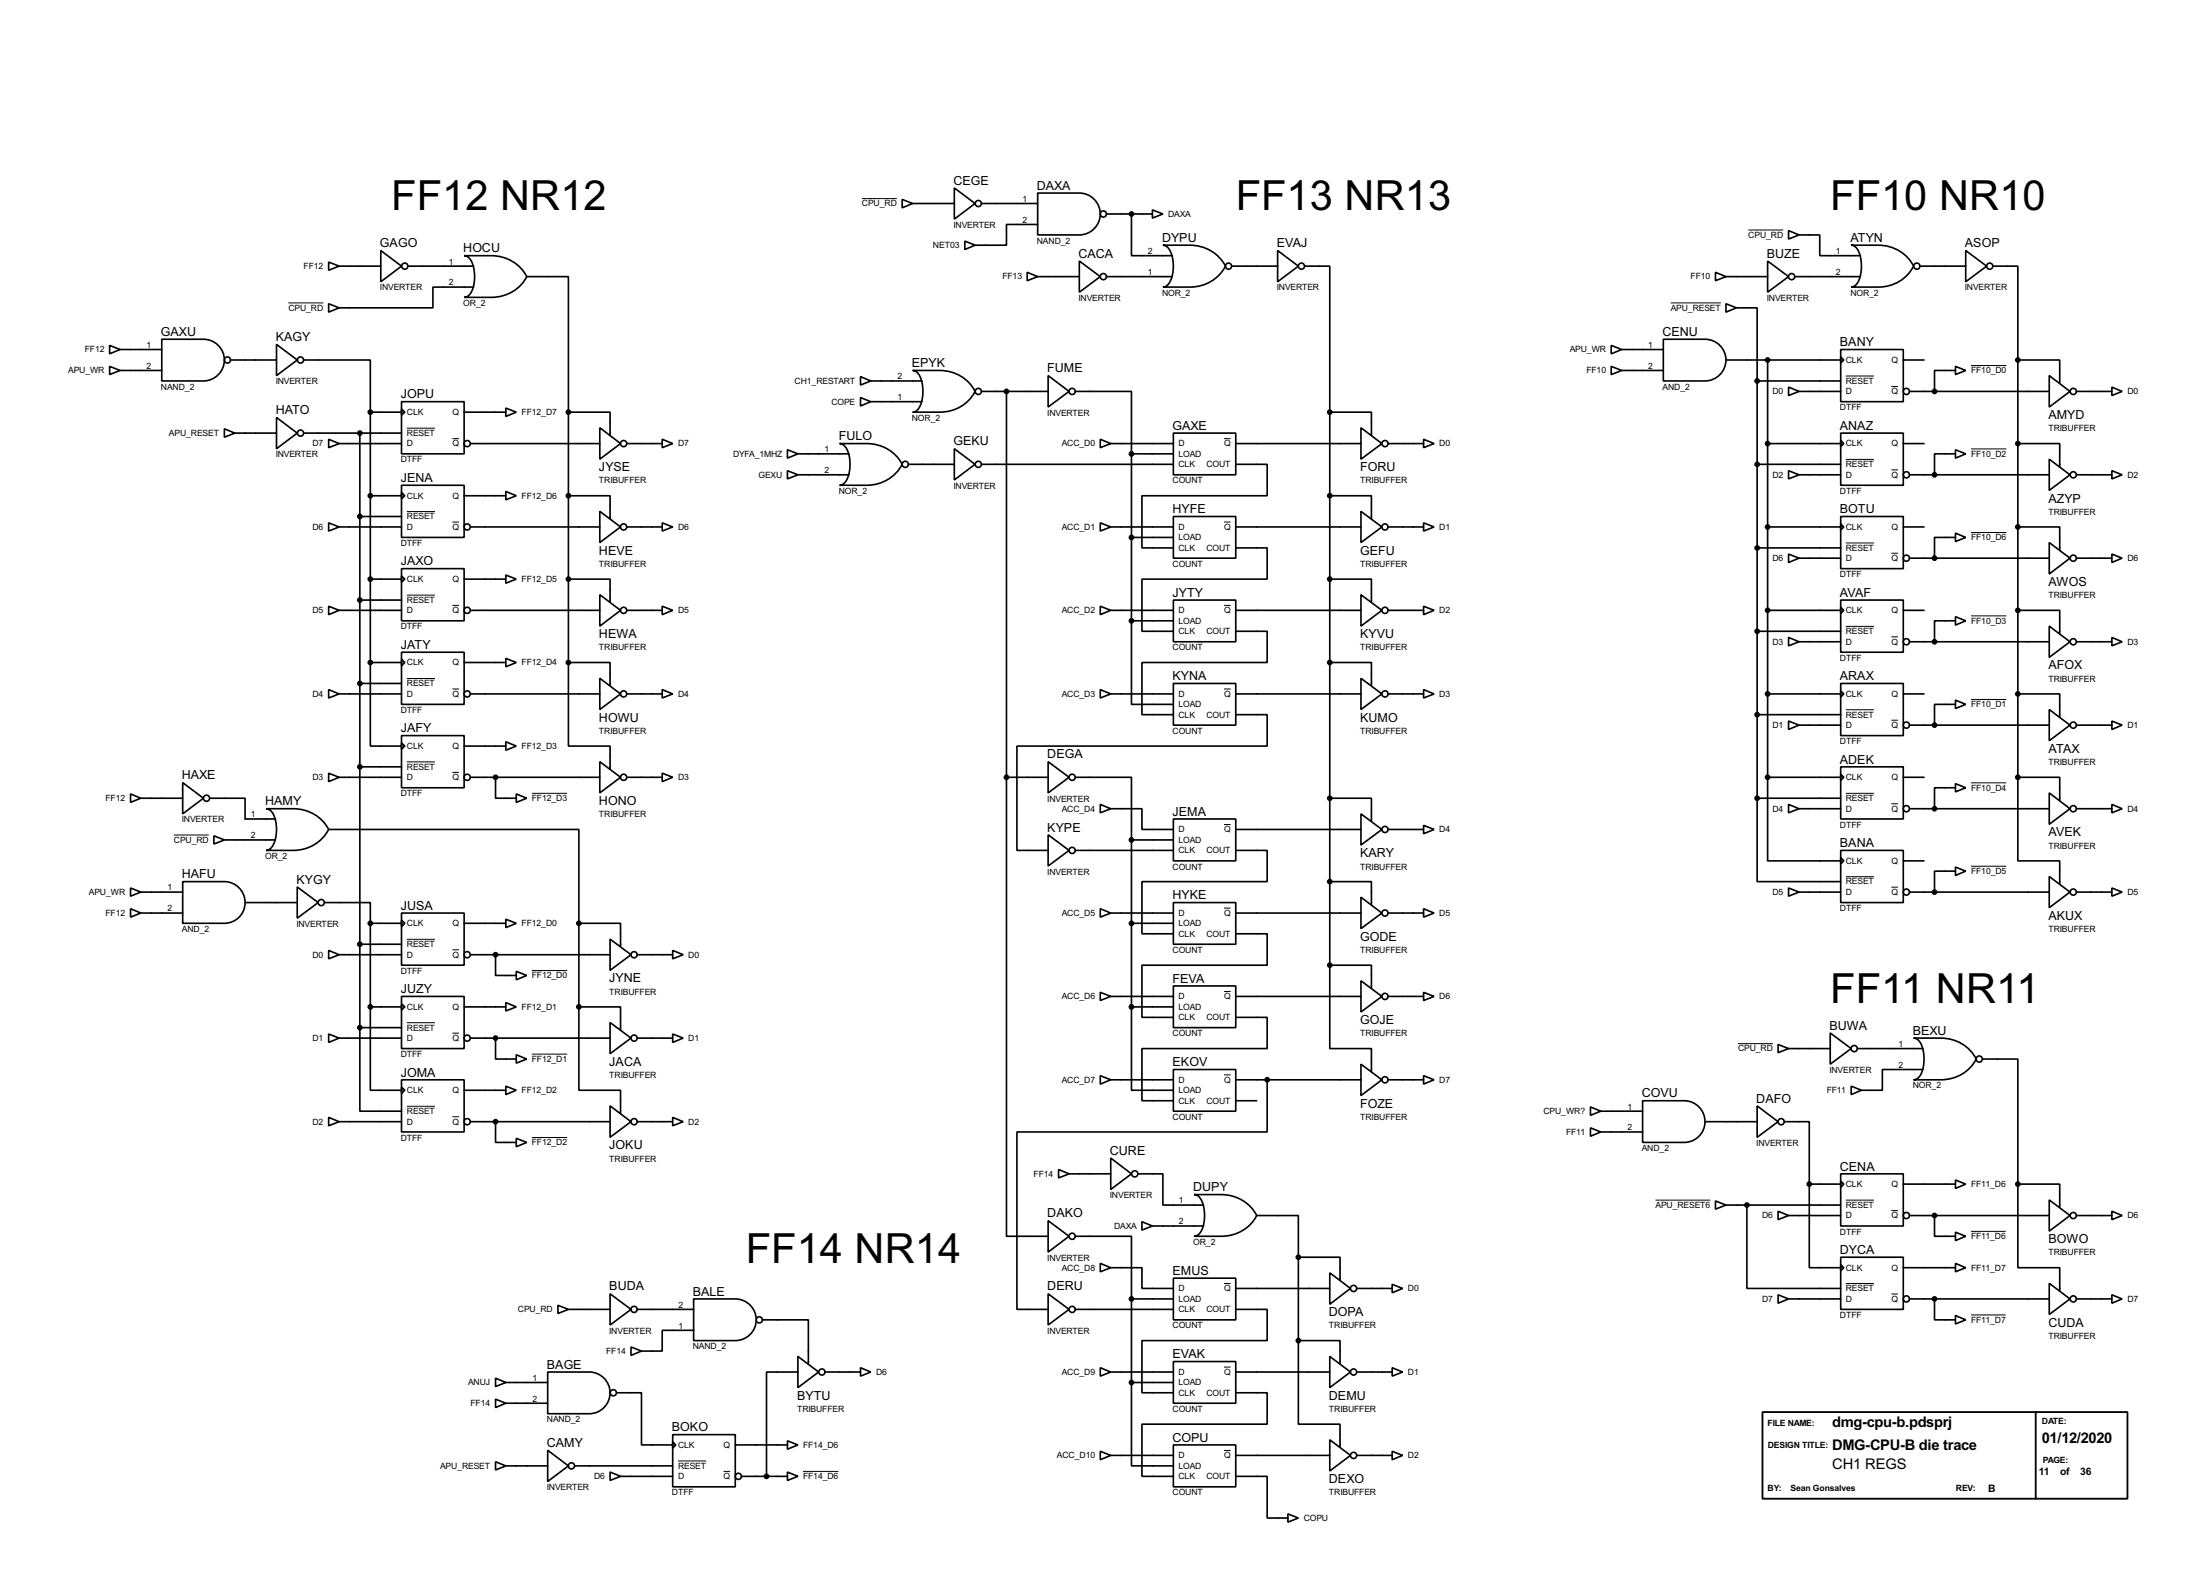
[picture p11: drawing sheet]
<svg xmlns="http://www.w3.org/2000/svg" width="536mm" height="383mm" viewBox="0 0 536 383" stroke-linecap="round" stroke-linejoin="round" font-family="sans-serif">
<g fill="none" stroke="#000" stroke-width=".4">
<path d="M219.8 48.6l2.5 1-2.5 1zM222.3 49.6h10.2M232.5 45.8l5 3.8-5 3.8zM235 58.7l2.5 1-2.5 1.1zM239.1 49.6h13.7M252.8 47h10.1a5.1 5.1 0 0 1 5.1 5.1 5.1 5.1 0 0 1-5.1 5.1h-10.1zM252.8 54.7h-7.6v5h-7.7M269.5 52.1h11.2M275.6 52.1v10.2h10M280.7 51.1l2.6 1-2.6 1zM283.3 59.7h6.6a9.6 9.6 0 0 1 8.6 5.1 9.6 9.6 0 0 1-8.6 5.1h-6.6a3.2 3.2 0 0 0 2.3-3.1 7.7 7.7 0 0 0-1.3-6.7zM435.7 56.2l2.5 1-2.5 1z"/>
<path d="M438.2 57.2h5.1v5.1h9.9M450.9 59.7h6.6a9.5 9.5 0 0 1 8.6 5.1 9.5 9.5 0 0 1-8.6 5.1h-6.6a3.2 3.2 0 0 0 2.3-3.1 7.9 7.9 0 0 0-1.3-6.7zM80.1 63.8l2.5 1-2.5 1zM80.1 74l2.5 1-2.5 1zM82.6 64.8h10.2M92.8 61l5 3.8-5 3.8zM99.4 64.8h16M113.1 62.3h6.6a9.6 9.6 0 0 1 8.6 5.1 9.5 9.5 0 0 1-8.6 5h-6.6a3.1 3.1 0 0 0 2.3-3.1 7.8 7.8 0 0 0-1.3-6.6zM115.4 69.9h-9.9v5.1h-22.9M128.3 67.4h10.2v33M250.2 66.3l2.6 1.1-2.6 1zM252.8 67.4h10.1"/>
<path d="M262.9 63.6l5.1 3.8-5.1 3.8zM269.5 67.4h16.1M300 64.8h11.2M311.2 61l5.1 3.8-5.1 3.8zM317.8 64.8h6.1v35.6M417.9 66.3l2.5 1.1-2.5 1zM420.4 74l2.6 1-2.6 1zM420.4 67.4h10.2M423 75h5v17.8M430.6 63.6l5.1 3.8-5.1 3.8zM437.2 67.4h16M467.7 64.8h11.1"/>
<path d="M478.8 61l5.1 3.8-5.1 3.8zM485.4 64.8h6.1v22.9M26.7 84.1l2.6 1-2.6 1.1zM26.7 89.2l2.6 1-2.6 1zM29.3 85.1h10.1M29.3 90.2h10.1M39.4 82.6h10.2a5.1 5.1 0 0 1 5.1 5.1 5.1 5.1 0 0 1-5.1 5.1h-10.2zM56.2 87.7h11.2M67.4 83.9l5 3.8-5 3.8zM74 87.7h16.2v12.7M97.8 97.8h15.3v12.7h-15.3zM97.8 99.6l.8 .8-.8 .7z"/>
<path d="M123.2 99.4l2.6 1-2.6 1zM209.6 91.7l2.5 1.1-2.5 1zM209.6 96.8l2.5 1-2.5 1.1zM212.1 92.8h12.5M212.1 97.8h12.5M222.3 90.2h6.6a9.5 9.5 0 0 1 8.6 5.1 9.4 9.4 0 0 1-8.6 5.1h-6.6a3.2 3.2 0 0 0 2.3-3.2 7.9 7.9 0 0 0-1.3-6.6zM239.1 95.3h16.2M245.2 95.3v94M255.3 91.5l5.1 3.8-5.1 3.8zM261.9 95.3h13.7v15.2M392.5 84.1l2.5 1-2.5 1.1zM392.5 89.2l2.5 1-2.5 1z"/>
<path d="M395 85.1h10.2M395 90.2h10.2M405.2 82.6h10.1a5.1 5.1 0 0 1 5.1 5.1 5.1 5.1 0 0 1-5.1 5.1h-10.1zM420.4 87.7h28M428 92.8v101.6M428 92.8h20.4M430.6 87.7v101.6M435.7 94.3l2.5 1-2.5 1zM438.2 95.3h10.2M448.4 85.1h15.2v12.7h-15.2zM448.4 86.9l.7 .8-.7 .7zM463.6 87.7h5.1"/>
<path d="M465.1 95.3h34.1M476.3 89.2l2.5 1-2.5 1zM476.3 90.2h-5.1v5.1M491.5 87.7h10.2v5.6M491.5 87.7v101.6M499.2 91.5l5 3.8-5 3.8zM505.8 95.3h8.6M514.4 94.3l2.5 1-2.5 1zM54.7 104.4l2.5 1.1-2.5 1zM57.2 105.5h10.2M67.4 101.7l5 3.8-5 3.8zM74 105.5h23.8"/>
<path d="M80.1 107l2.5 1-2.5 1zM82.6 108h15.2M87.7 105.5v144.7M90.2 100.4h7.6M90.2 100.4v60.9M97.8 118.2h15.3v12.7h-15.3zM97.8 119.9l.8 .8-.8 .8zM113.1 100.4h10.1M114.6 108h31.5M123.2 119.7l2.6 1-2.6 1zM138.5 100.4h10.1v5.6M138.5 100.4v60.9"/>
<path d="M146.1 104.2l5.1 3.8-5.1 3.8zM152.7 108h8.6M161.3 107l2.6 1-2.6 1zM191.8 109.5l2.6 1-2.6 1.1zM191.8 114.6l2.6 1-2.6 1zM194.4 115.6h12.4M194.4 110.5h12.4M204.5 108h6.6a9.6 9.6 0 0 1 8.7 5.1 9.6 9.6 0 0 1-8.7 5.1h-6.6a3.2 3.2 0 0 0 2.4-3.2 7.6 7.6 0 0 0-1.4-6.6zM221.3 113.1h11.2M232.5 109.3l5 3.8-5 3.8zM239.1 113.1h46.7M268 107l2.6 1-2.6 1z"/>
<path d="M270.6 108h15.2M275.6 110.5h10.2M275.6 110.5v40.7M285.8 105.5h15.2v10.1h-15.2zM301 113.1h7.7v7.6h-30.5v12.7h7.6M301 108h30.5M323.9 100.4h10.2v5.6M323.9 100.4v134.6M331.5 104.2l5.1 3.8-5.1 3.8zM338.1 108h8.7M346.8 107l2.5 1-2.5 1zM428 113.1h20.4"/>
<path d="M430.6 108h17.8M435.7 114.6l2.5 1-2.5 1zM438.2 115.6h10.2M448.4 105.5h15.2v12.7h-15.2zM448.4 107.2l.7 .8-.7 .8zM463.6 108h5.1M465.1 115.6h34.1M476.3 109.5l2.5 1-2.5 1.1zM476.3 110.5h-5.1v5.1M491.5 108h10.2v5.6M499.2 111.8l5 3.8-5 3.8zM505.8 115.6h8.6"/>
<path d="M514.4 114.6l2.5 1-2.5 1zM80.1 127.3l2.5 1-2.5 1zM82.6 128.3h15.2M87.7 125.8h10.1M90.2 120.7h7.6M97.8 138.5h15.3v12.7h-15.3zM113.1 120.7h10.1M114.6 128.3h31.5M138.5 120.7h10.1v5.6M146.1 124.5l5.1 3.8-5.1 3.8zM152.7 128.3h8.6M161.3 127.3l2.6 1-2.6 1z"/>
<path d="M268 127.3l2.6 1-2.6 1zM270.6 128.3h15.2M275.6 130.9h10.2M285.8 125.8h15.2v10.1h-15.2zM301 133.4h7.7v7.6h-30.5v12.7h7.6M301 128.3h30.5M323.9 120.7h10.2v5.6M331.5 124.5l5.1 3.8-5.1 3.8zM338.1 128.3h8.7M346.8 127.3l2.5 1-2.5 1zM428 133.4h20.4M430.6 128.3h17.8"/>
<path d="M435.7 134.9l2.5 1-2.5 1.1zM438.2 135.9h10.2M448.4 125.8h15.2v12.7h-15.2zM448.4 127.6l.7 .7-.7 .8zM463.6 128.3h5.1M465.1 135.9h34.1M476.3 129.8l2.5 1.1-2.5 1zM476.3 130.9h-5.1v5M491.5 128.3h10.2v5.6M499.2 132.1l5 3.8-5 3.9zM505.8 135.9h8.6M514.4 134.9l2.5 1-2.5 1.1z"/>
<path d="M80.1 147.6l2.5 1-2.5 1.1zM82.6 148.6h15.2M87.7 146.1h10.1M90.2 141h7.6M97.8 158.8h15.3v12.7h-15.3zM97.8 140.3l.8 .7-.8 .8zM113.1 141h10.1M114.6 148.6h31.5M123.2 140l2.6 1-2.6 1zM138.5 141h10.1v5.6M146.1 144.8l5.1 3.8-5.1 3.9zM152.7 148.6h8.6"/>
<path d="M161.3 147.6l2.6 1-2.6 1.1zM268 147.6l2.6 1-2.6 1.1zM270.6 148.6h15.2M275.6 151.2v20.3h10.2M275.6 151.2h10.2M285.8 146.1h15.2v10.2h-15.2zM301 153.7h7.7v7.6h-30.5v12.7h7.6M301 148.6h30.5M323.9 141h10.2v5.6M331.5 144.8l5.1 3.8-5.1 3.9zM338.1 148.6h8.7M346.8 147.6l2.5 1-2.5 1.1z"/>
<path d="M428 153.7h20.4M430.6 148.6h17.8M435.7 155.2l2.5 1.1-2.5 1zM438.2 156.3h10.2M448.4 146.1h15.2v12.7h-15.2zM448.4 147.9l.7 .7-.7 .8zM463.6 148.6h5.1M465.1 156.3h34.1M476.3 150.2l2.5 1-2.5 1zM476.3 151.2h-5.1v5.1M491.5 148.6h10.2v5.6M499.2 152.5l5 3.8-5 3.8z"/>
<path d="M505.8 156.3h8.6M514.4 155.2l2.5 1.1-2.5 1zM80.1 167.9l2.5 1.1-2.5 1zM82.6 169h15.2M87.7 166.4h10.1M90.2 161.3v20.4h7.6M90.2 161.3h7.6M97.8 179.1h15.3v12.7h-15.3zM97.8 160.6l.8 .7-.8 .8zM113.1 161.3h10.1M114.6 169h31.5M123.2 160.3l2.6 1-2.6 1.1z"/>
<path d="M138.5 161.3h10.1v5.6M138.5 161.3v20.4h10.1v5.6M146.1 165.2l5.1 3.8-5.1 3.8zM152.7 169h8.6M161.3 167.9l2.6 1.1-2.6 1zM268 167.9l2.6 1.1-2.6 1zM270.6 169h15.2M285.8 166.4h15.2v10.2h-15.2zM301 174h7.7v7.7h-61v25.4h7.6M301 169h30.5M323.9 161.3h10.2v5.6M331.5 165.2l5.1 3.8-5.1 3.8z"/>
<path d="M338.1 169h8.7M346.8 167.9l2.5 1.1-2.5 1zM428 174h20.4M430.6 169h17.8M435.7 175.6l2.5 1-2.5 1zM438.2 176.6h10.2M448.4 166.4h15.2v12.7h-15.2zM448.4 168.2l.7 .8-.7 .7zM463.6 169h5.1M465.1 176.6h34.1M476.3 170.5l2.5 1-2.5 1zM476.3 171.5h-5.1v5.1"/>
<path d="M491.5 169h10.2v5.6M499.2 172.8l5 3.8-5 3.8zM505.8 176.6h8.6M514.4 175.6l2.5 1-2.5 1zM31.8 193.3l2.5 1.1-2.5 1zM34.3 194.4h10.2M44.5 190.6l5.1 3.8-5.1 3.8zM51.1 194.4h8.6v5h7.4M64.8 196.9h6.6a9.6 9.6 0 0 1 8.7 5.1 9.6 9.6 0 0 1-8.7 5.1h-6.6a3.2 3.2 0 0 0 2.4-3.2 7.6 7.6 0 0 0-1.4-6.6zM80.1 188.3l2.5 1-2.5 1zM82.6 189.3h15.2M87.7 186.7h10.1"/>
<path d="M97.8 180.9l.8 .8-.8 .7zM113.1 181.7h10.1M114.6 189.3h31.5M120.7 189.3v5.1h5.1M123.2 180.6l2.6 1.1-2.6 1zM125.8 193.3l2.5 1.1-2.5 1zM146.1 185.5l5.1 3.8-5.1 3.8zM152.7 189.3h8.6M161.3 188.3l2.6 1-2.6 1zM245.2 189.3v111.7h10.1M245.2 189.3h10.1M255.3 185.5l5.1 3.8-5.1 3.8z"/>
<path d="M261.9 189.3h13.7v15.2M268 195.9l2.6 1-2.6 1zM270.6 196.9h7.6v5.1h7.6M285.8 199.4h15.2v10.2h-15.2zM323.9 194.4h10.2v5.6M331.5 198.2l5.1 3.8-5.1 3.8zM428 194.4v20.3h20.4M428 194.4h20.4M430.6 189.3v20.3h17.8M430.6 189.3h17.8M435.7 195.9l2.5 1-2.5 1zM438.2 196.9h10.2"/>
<path d="M448.4 186.7h15.2v12.7h-15.2zM448.4 188.5l.7 .8-.7 .7zM463.6 189.3h5.1M465.1 196.9h34.1M476.3 190.8l2.5 1-2.5 1zM476.3 191.8h-5.1v5.1M491.5 189.3h10.2v5.6M491.5 189.3v20.3h10.2v5.6M499.2 193.1l5 3.8-5 3.8zM505.8 196.9h8.6M514.4 195.9l2.5 1-2.5 1zM31.8 216.2l2.5 1-2.5 1z"/>
<path d="M34.3 217.2h10.2M44.5 214.7h10.2a5.1 5.1 0 0 1 5 5 5.1 5.1 0 0 1-5 5.1h-10.2zM52.1 203.5l2.6 1-2.6 1zM54.7 204.5h12.4M59.7 219.8h12.7M72.4 216l5.1 3.8-5.1 3.8zM79 219.8h11.2v5M80.1 202h60.9v22.8M255.3 203.3l5.1 3.8-5.1 3.8zM261.9 207.1h23.9M275.6 204.5h10.2M275.6 204.5v40.7"/>
<path d="M285.8 219.8h15.2v10.1h-15.2zM301 207.1h7.7v7.6h-30.5v12.7h7.6M301 202h30.5M323.9 214.7h10.2v5.6M331.5 218.5l5.1 3.8-5.1 3.8zM338.1 202h8.7M346.8 201l2.5 1-2.5 1zM435.7 216.2l2.5 1-2.5 1zM438.2 217.2h10.2M448.4 207.1h15.2v12.7h-15.2zM448.4 208.8l.7 .8-.7 .8zM463.6 209.6h5.1"/>
<path d="M465.1 217.2h34.1M476.3 211.1l2.5 1-2.5 1.1zM476.3 212.1h-5.1v5.1M499.2 213.4l5 3.8-5 3.8zM505.8 217.2h8.6M514.4 216.2l2.5 1-2.5 1zM31.8 221.3l2.5 1-2.5 1zM34.3 222.3h10.2M80.1 231.4l2.5 1.1-2.5 1zM82.6 232.5h15.2M87.7 229.9h10.1M90.2 224.8v20.4"/>
<path d="M90.2 224.8h7.6M97.8 222.3h15.3v12.7h-15.3zM97.8 224.1l.8 .7-.8 .8zM113.1 224.8h10.1M114.6 232.5h34M120.7 232.5v5h5.1M123.2 223.8l2.6 1-2.6 1.1zM125.8 236.5l2.5 1-2.5 1.1zM141 224.8h10.2v5.6M141 224.8v20.4M148.6 228.7l5.1 3.8-5.1 3.8zM155.2 232.5h8.7"/>
<path d="M163.9 231.4l2.5 1.1-2.5 1zM268 221.3l2.6 1-2.6 1zM270.6 222.3h15.2M275.6 224.8h10.2M301 227.4h7.7v7.6h-30.5v12.7h7.6M301 222.3h30.5M323.9 235h10.2v5.6M323.9 235v20.3h10.2v5.6M331.5 238.8l5.1 3.8-5.1 3.8zM338.1 222.3h8.7M346.8 221.3l2.5 1-2.5 1zM80.1 251.8l2.5 1-2.5 1z"/>
<path d="M82.6 252.8h15.2M87.7 250.2v20.4h10.1M87.7 250.2h10.1M90.2 245.2v20.3h7.6M90.2 245.2h7.6M97.8 242.6h15.3v12.7h-15.3zM97.8 244.4l.8 .8-.8 .7zM113.1 245.2h10.1M114.6 252.8h34M120.7 252.8v5.1h5.1M123.2 244.1l2.6 1.1-2.6 1zM125.8 256.8l2.5 1.1-2.5 1z"/>
<path d="M141 245.2v20.3h10.2v5.6M141 245.2h10.2v5.6M148.6 249l5.1 3.8-5.1 3.8zM155.2 252.8h8.7M163.9 251.8l2.5 1-2.5 1zM268 241.6l2.6 1-2.6 1zM270.6 242.6h15.2M275.6 245.2v20.3h10.2M275.6 245.2h10.2M285.8 240.1h15.2v10.1h-15.2zM301 247.7h7.7v7.6h-30.5v12.7h7.6M301 242.6h30.5"/>
<path d="M331.5 259.1l5.1 3.8-5.1 3.9zM338.1 242.6h8.7M346.8 241.6l2.5 1-2.5 1zM433.1 254.3l2.6 1-2.6 1zM435.7 255.3h10.1M445.8 251.5l5.1 3.8-5.1 3.8zM452.4 255.3h16M466.1 252.8h6.6a9.5 9.5 0 0 1 8.7 5.1 9.5 9.5 0 0 1-8.7 5h-6.6a3.1 3.1 0 0 0 2.4-3.1 7.8 7.8 0 0 0-1.3-6.6zM482.9 257.9h8.6v30.4M80.1 272.1l2.5 1-2.5 1zM82.6 273.1h15.2M97.8 262.9h15.3v12.7h-15.3z"/>
<path d="M97.8 264.7l.8 .8-.8 .7zM113.1 265.5h10.1M114.6 273.1h34M120.7 273.1v5.1h5.1M123.2 264.5l2.6 1-2.6 1zM125.8 277.2l2.5 1-2.5 1zM148.6 269.3l5.1 3.8-5.1 3.8zM155.2 273.1h8.7M163.9 272.1l2.5 1-2.5 1zM268 261.9l2.6 1-2.6 1.1zM270.6 262.9h15.2M285.8 260.4h15.2v10.2h-15.2z"/>
<path d="M301 262.9h30.5M301 268h5.1M308.7 262.9v12.7h-61v43.2h7.6M338.1 262.9h8.7M346.8 261.9l2.5 1-2.5 1.1zM387.4 274.6l2.5 1-2.5 1.1zM387.4 269.5l2.5 1.1-2.5 1zM389.9 270.6h10.2M389.9 275.6h10.2M400.1 268h10.2a5.1 5.1 0 0 1 5 5.1 5.1 5.1 0 0 1-5 5.1h-10.2zM415.3 273.1h12.7M428 269.3l5.1 3.8-5.1 3.8z"/>
<path d="M434.6 273.1h6.1v15.2M450.9 264.5l2.5 1-2.5 1zM468.4 260.4h-9.9v5.1h-5.1M255.3 297.2l5.1 3.8-5.1 3.9zM257.9 284.8l2.5 1-2.5 1zM260.4 285.8h10.2M270.6 282l5 3.8-5 3.8zM277.2 285.8h6.1v7.6h9.9M278.2 297.5l2.5 1-2.5 1zM280.7 298.5h12.5M290.9 290.9h6.6a9.6 9.6 0 0 1 8.6 5.1 9.5 9.5 0 0 1-8.6 5h-6.6a3.1 3.1 0 0 0 2.3-3.1 7.8 7.8 0 0 0-1.3-6.6zM306.1 296h10.2v10.1"/>
<path d="M417.9 292.4l2.5 1-2.5 1zM420.4 293.4h28M425.5 293.4v20.3h22.9M433.1 294.9l2.6 1.1-2.6 1zM435.7 296h12.7M440.7 288.3v20.4h7.7M440.7 288.3h7.7M448.4 285.8h15.2v12.7h-15.2zM448.4 287.6l.7 .7-.7 .8zM463.6 288.3h12.7M465.1 296h34.1M471.2 296v5h5.1"/>
<path d="M476.3 287.3l2.5 1-2.5 1.1zM491.5 288.3h10.2v5.6M491.5 288.3v20.4h10.2v5.6M499.2 292.2l5 3.8-5 3.8zM505.8 296h8.6M514.4 294.9l2.5 1.1-2.5 1zM135.9 317.8l2.6 1-2.6 1zM138.5 318.8h10.1M148.6 315l5.1 3.8-5.1 3.8zM155.2 318.8h13.8M169 316.3h10.1a5.1 5.1 0 0 1 5.1 5 5.1 5.1 0 0 1-5.1 5.1h-10.1zM255.3 315l5.1 3.8-5.1 3.8z"/>
<path d="M261.9 301h13.7v15.3M261.9 318.8h23.9M268 307.6l2.6 1.1-2.6 1zM270.6 308.7h7.6v5h7.6M275.6 316.3h10.2M275.6 316.3v20.3M285.8 311.2h15.2v10.2h-15.2zM301 318.8h7.7v7.6h-30.5v12.7h7.6M301 313.7h22.9M316.3 306.1h10.1v5.6M316.3 306.1v20.3M323.9 309.9l5.1 3.8-5.1 3.9z"/>
<path d="M330.5 313.7h8.6M339.1 312.7l2.6 1-2.6 1.1zM433.1 315.3l2.6 1-2.6 1zM435.7 316.3h12.7M448.4 306.1h15.2v12.7h-15.2zM448.4 307.9l.7 .8-.7 .7zM463.6 308.7h12.7M465.1 316.3h34.1M471.2 316.3v5.1h5.1M476.3 307.6l2.5 1.1-2.5 1zM476.3 300l2.5 1-2.5 1.1zM499.2 312.5l5 3.8-5 3.8z"/>
<path d="M505.8 316.3h8.6M514.4 315.3l2.5 1-2.5 1zM120.7 335.6l2.5 1-2.5 1zM123.2 336.6h10.2M133.4 334.1h10.2a5.1 5.1 0 0 1 5 5 5.1 5.1 0 0 1-5 5.1h-10.2zM150.2 339.1h6.1v12.7h7.6M153.7 328l2.6 1-2.6 1zM169 323.9h-7.7v5.1h-5M185.7 321.4h11.2v10.6M194.4 330.3l5 3.8-5 3.8zM194.4 334.1h-7.7v25.4M201 334.1h8.6"/>
<path d="M209.6 333l2.5 1.1-2.5 1zM268 333l2.6 1.1-2.6 1zM270.6 334.1h15.2M275.6 336.6v20.3h10.2M275.6 336.6h10.2M285.8 331.5h15.2v10.2h-15.2zM301 339.1h7.7v7.7h-30.5v12.7h7.6M301 334.1h22.9M316.3 326.4h10.1v5.6M316.3 326.4v20.4h10.1v5.6M323.9 330.3l5.1 3.8-5.1 3.8zM330.5 334.1h8.6"/>
<path d="M339.1 333l2.6 1.1-2.6 1zM476.3 320.3l2.5 1.1-2.5 1zM120.7 340.7l2.5 1-2.5 1zM120.7 355.9l2.5 1-2.5 1zM123.2 341.7h10.2M123.2 356.9h10.2M133.4 353.1l5.1 3.8-5.1 3.8zM140 356.9h23.9M148.6 358.4l2.6 1.1-2.6 1zM151.2 359.5h12.7M163.9 349.3h15.2v12.7h-15.2zM163.9 351.1l.7 .7-.7 .8z"/>
<path d="M179.1 351.8h12.7M180.6 359.5h11.2M191.8 350.8l2.6 1-2.6 1.1zM191.8 358.4l2.6 1.1-2.6 1zM268 353.4l2.6 1-2.6 1zM270.6 354.4h15.2M285.8 351.8h15.2v10.2h-15.2zM301 359.5h7.7v10.1h5M301 354.4h22.9M323.9 350.6l5.1 3.8-5.1 3.8zM330.5 354.4h8.6M339.1 353.4l2.6 1-2.6 1z"/>
<path d="M313.7 368.6l2.6 1-2.6 1z"/>
<circle cx="238.3" cy="49.6" r=".75"/>
<circle cx="268.7" cy="52.1" r=".75"/>
<circle cx="98.6" cy="64.8" r=".75"/>
<circle cx="268.7" cy="67.4" r=".75"/>
<circle cx="299.2" cy="64.8" r=".75"/>
<circle cx="317" cy="64.8" r=".75"/>
<circle cx="436.4" cy="67.4" r=".75"/>
<circle cx="466.9" cy="64.8" r=".75"/>
<circle cx="484.6" cy="64.8" r=".75"/>
<circle cx="55.4" cy="87.7" r=".75"/>
<circle cx="73.2" cy="87.7" r=".75"/>
<circle cx="238.3" cy="95.3" r=".75"/>
<circle cx="261.1" cy="95.3" r=".75"/>
<circle cx="464.3" cy="95.3" r=".75"/>
<circle cx="505" cy="95.3" r=".75"/>
<circle cx="73.2" cy="105.5" r=".75"/>
<circle cx="113.8" cy="108" r=".75"/>
<circle cx="151.9" cy="108" r=".75"/>
<circle cx="220.5" cy="113.1" r=".75"/>
<circle cx="238.3" cy="113.1" r=".75"/>
<circle cx="337.3" cy="108" r=".75"/>
<circle cx="464.3" cy="115.6" r=".75"/>
<circle cx="505" cy="115.6" r=".75"/>
<circle cx="113.8" cy="128.3" r=".75"/>
<circle cx="151.9" cy="128.3" r=".75"/>
<circle cx="337.3" cy="128.3" r=".75"/>
<circle cx="464.3" cy="135.9" r=".75"/>
<circle cx="505" cy="135.9" r=".75"/>
<circle cx="113.8" cy="148.6" r=".75"/>
<circle cx="151.9" cy="148.6" r=".75"/>
<circle cx="337.3" cy="148.6" r=".75"/>
<circle cx="464.3" cy="156.3" r=".75"/>
<circle cx="505" cy="156.3" r=".75"/>
<circle cx="113.8" cy="169" r=".75"/>
<circle cx="151.9" cy="169" r=".75"/>
<circle cx="337.3" cy="169" r=".75"/>
<circle cx="464.3" cy="176.6" r=".75"/>
<circle cx="505" cy="176.6" r=".75"/>
<circle cx="50.3" cy="194.4" r=".75"/>
<circle cx="113.8" cy="189.3" r=".75"/>
<circle cx="151.9" cy="189.3" r=".75"/>
<circle cx="261.1" cy="189.3" r=".75"/>
<circle cx="464.3" cy="196.9" r=".75"/>
<circle cx="505" cy="196.9" r=".75"/>
<circle cx="78.2" cy="219.8" r=".75"/>
<circle cx="261.1" cy="207.1" r=".75"/>
<circle cx="337.3" cy="202" r=".75"/>
<circle cx="464.3" cy="217.2" r=".75"/>
<circle cx="505" cy="217.2" r=".75"/>
<circle cx="113.8" cy="232.5" r=".75"/>
<circle cx="154.4" cy="232.5" r=".75"/>
<circle cx="337.3" cy="222.3" r=".75"/>
<circle cx="113.8" cy="252.8" r=".75"/>
<circle cx="154.4" cy="252.8" r=".75"/>
<circle cx="337.3" cy="242.6" r=".75"/>
<circle cx="451.6" cy="255.3" r=".75"/>
<circle cx="482.1" cy="257.9" r=".75"/>
<circle cx="113.8" cy="273.1" r=".75"/>
<circle cx="154.4" cy="273.1" r=".75"/>
<circle cx="337.3" cy="262.9" r=".75"/>
<circle cx="433.8" cy="273.1" r=".75"/>
<circle cx="276.4" cy="285.8" r=".75"/>
<circle cx="464.3" cy="296" r=".75"/>
<circle cx="505" cy="296" r=".75"/>
<circle cx="154.4" cy="318.8" r=".75"/>
<circle cx="261.1" cy="301" r=".75"/>
<circle cx="261.1" cy="318.8" r=".75"/>
<circle cx="329.7" cy="313.7" r=".75"/>
<circle cx="464.3" cy="316.3" r=".75"/>
<circle cx="505" cy="316.3" r=".75"/>
<circle cx="149.4" cy="339.1" r=".75"/>
<circle cx="184.9" cy="321.4" r=".75"/>
<circle cx="200.2" cy="334.1" r=".75"/>
<circle cx="329.7" cy="334.1" r=".75"/>
<circle cx="139.2" cy="356.9" r=".75"/>
<circle cx="179.8" cy="359.5" r=".75"/>
<circle cx="329.7" cy="354.4" r=".75"/>
</g>
<g fill="none" stroke="#000" stroke-width=".24">
<path d="M210 48.4h8.5M425.9 56h8.5M70.3 73.8h8.5M407 73.8h12.2M449.6 91.6h6.9M460.7 94.1h1.6M480.1 89h8.6M99.1 104.3h6.9M110.2 106.8h1.6M298.2 106.8h1.6M449.6 111.9h6.9M460.7 114.4h1.6"/>
<path d="M480.1 109.3h8.6M99.1 124.6h6.9M110.2 127.1h1.6M298.2 127.1h1.6M449.6 132.2h6.9M460.7 134.7h1.6M480.1 129.7h8.6M99.1 144.9h6.9M110.2 147.4h1.6M298.2 147.4h1.6M449.6 152.5h6.9M460.7 155.1h1.6"/>
<path d="M480.1 150h8.6M99.1 165.2h6.9M110.2 167.8h1.6M298.2 167.8h1.6M449.6 172.8h6.9M460.7 175.4h1.6M480.1 170.3h8.6M99.1 185.5h6.9M110.2 188.1h1.6M129.6 193.2h8.6M449.6 193.2h6.9M460.7 195.7h1.6"/>
<path d="M480.1 190.6h8.6M42.4 203.3h8.5M298.2 200.8h1.6M449.6 213.5h6.9M460.7 216h1.6M480.1 210.9h8.6M99.1 228.7h6.9M110.2 231.3h1.6M129.6 236.3h8.6M298.2 221.1h1.6M99.1 249h6.9M110.2 251.6h1.6"/>
<path d="M129.6 256.7h8.6M298.2 241.4h1.6M423.4 254.1h8.5M99.1 269.4h6.9M110.2 271.9h1.6M129.6 277h8.6M298.2 261.7h1.6M403.3 292.2h13.3M449.6 292.2h6.9M460.7 294.8h1.6M480.1 299.8h8.5M298.2 312.5h1.6"/>
<path d="M449.6 312.5h6.9M460.7 315.1h1.6M298.2 332.9h1.6M480.1 320.2h8.5M165.2 355.7h6.8M176.3 358.3h1.6M195.6 358.3h8.6M298.2 353.2h1.6"/>
</g>
<g fill="#000" stroke="#000" stroke-width=".4">
<circle cx="275.6" cy="52.1" r=".5"/>
<circle cx="245.1" cy="95.3" r=".5"/>
<circle cx="428" cy="92.8" r=".5"/>
<circle cx="430.5" cy="87.7" r=".5"/>
<circle cx="471.2" cy="95.3" r=".5"/>
<circle cx="491.5" cy="87.7" r=".5"/>
<circle cx="87.6" cy="105.5" r=".5"/>
<circle cx="90.2" cy="100.4" r=".5"/>
<circle cx="138.4" cy="100.4" r=".5"/>
<circle cx="275.6" cy="110.5" r=".5"/>
<circle cx="323.9" cy="100.4" r=".5"/>
<circle cx="428" cy="113.1" r=".5"/>
<circle cx="430.5" cy="108" r=".5"/>
<circle cx="471.2" cy="115.6" r=".5"/>
<circle cx="491.5" cy="108" r=".5"/>
<circle cx="87.6" cy="125.8" r=".5"/>
<circle cx="90.2" cy="120.7" r=".5"/>
<circle cx="138.4" cy="120.7" r=".5"/>
<circle cx="275.6" cy="130.9" r=".5"/>
<circle cx="323.9" cy="120.7" r=".5"/>
<circle cx="428" cy="133.4" r=".5"/>
<circle cx="430.5" cy="128.3" r=".5"/>
<circle cx="471.2" cy="135.9" r=".5"/>
<circle cx="491.5" cy="128.3" r=".5"/>
<circle cx="87.6" cy="146.1" r=".5"/>
<circle cx="90.2" cy="141" r=".5"/>
<circle cx="138.4" cy="141" r=".5"/>
<circle cx="275.6" cy="151.2" r=".5"/>
<circle cx="323.9" cy="141" r=".5"/>
<circle cx="428" cy="153.7" r=".5"/>
<circle cx="430.5" cy="148.6" r=".5"/>
<circle cx="471.2" cy="156.3" r=".5"/>
<circle cx="491.5" cy="148.6" r=".5"/>
<circle cx="87.6" cy="166.4" r=".5"/>
<circle cx="90.2" cy="161.3" r=".5"/>
<circle cx="138.4" cy="161.3" r=".5"/>
<circle cx="323.9" cy="161.3" r=".5"/>
<circle cx="428" cy="174" r=".5"/>
<circle cx="430.5" cy="169" r=".5"/>
<circle cx="471.2" cy="176.6" r=".5"/>
<circle cx="491.5" cy="169" r=".5"/>
<circle cx="87.6" cy="186.7" r=".5"/>
<circle cx="120.7" cy="189.3" r=".5"/>
<circle cx="245.1" cy="189.3" r=".5"/>
<circle cx="323.9" cy="194.4" r=".5"/>
<circle cx="428" cy="194.4" r=".5"/>
<circle cx="430.5" cy="189.3" r=".5"/>
<circle cx="471.2" cy="196.9" r=".5"/>
<circle cx="491.5" cy="189.3" r=".5"/>
<circle cx="275.6" cy="204.5" r=".5"/>
<circle cx="323.9" cy="214.7" r=".5"/>
<circle cx="471.2" cy="217.2" r=".5"/>
<circle cx="87.6" cy="229.9" r=".5"/>
<circle cx="90.2" cy="224.8" r=".5"/>
<circle cx="120.7" cy="232.5" r=".5"/>
<circle cx="141" cy="224.8" r=".5"/>
<circle cx="275.6" cy="224.8" r=".5"/>
<circle cx="323.9" cy="235" r=".5"/>
<circle cx="87.6" cy="250.2" r=".5"/>
<circle cx="90.2" cy="245.2" r=".5"/>
<circle cx="120.7" cy="252.8" r=".5"/>
<circle cx="141" cy="245.2" r=".5"/>
<circle cx="275.6" cy="245.2" r=".5"/>
<circle cx="120.7" cy="273.1" r=".5"/>
<circle cx="308.6" cy="262.9" r=".5"/>
<circle cx="425.5" cy="293.4" r=".5"/>
<circle cx="440.7" cy="288.3" r=".5"/>
<circle cx="471.2" cy="296" r=".5"/>
<circle cx="491.5" cy="288.3" r=".5"/>
<circle cx="275.6" cy="316.3" r=".5"/>
<circle cx="316.2" cy="306.1" r=".5"/>
<circle cx="471.2" cy="316.3" r=".5"/>
<circle cx="275.6" cy="336.6" r=".5"/>
<circle cx="316.2" cy="326.4" r=".5"/>
<circle cx="186.7" cy="359.5" r=".5"/>
</g>
<path d="M429.3 343.8h88.9v21.1h-88.9zM495.9 343.8v21.1" fill="none" stroke="#000" stroke-width=".45"/>
<g font-size="11.3">
<text x="95.3" y="51.1">FF12 NR12</text>
<text x="301" y="51.1">FF13 NR13</text>
<text x="445.8" y="51.1">FF10 NR10</text>
<text x="445.8" y="244.1">FF11 NR11</text>
<text x="181.7" y="307.6">FF14 NR14</text>
</g>
<g font-size="4">
<text x="446.3" y="347.4">dmg-cpu-b.pdsprj</text>
<text x="446.3" y="353.2">DMG-CPU-B die trace</text>
<text x="497.4" y="351.5">01/12/2020</text>
<text x="446.3" y="357.6">CH1 REGS</text>
</g>
<g font-size="3.4">
<text x="232.3" y="45">CEGE</text>
<text x="252.6" y="46.2">DAXA</text>
<text x="283.1" y="58.9">DYPU</text>
<text x="450.7" y="58.9">ATYN</text>
<text x="92.6" y="60.2">GAGO</text>
<text x="112.9" y="61.4">HOCU</text>
<text x="262.7" y="62.8">CACA</text>
<text x="311" y="60.2">EVAJ</text>
<text x="430.4" y="62.8">BUZE</text>
<text x="478.6" y="60.2">ASOP</text>
<text x="39.2" y="81.8">GAXU</text>
<text x="67.2" y="83.1">KAGY</text>
<text x="405" y="81.8">CENU</text>
<text x="222.1" y="89.4">EPYK</text>
<text x="448.2" y="84.3">BANY</text>
<text x="255.1" y="90.7">FUME</text>
<text x="67.2" y="100.9">HATO</text>
<text x="97.6" y="97">JOPU</text>
<text x="204.3" y="107.2">FULO</text>
<text x="285.6" y="104.7">GAXE</text>
<text x="448.2" y="104.7">ANAZ</text>
<text x="499" y="102.1">AMYD</text>
<text x="232.3" y="108.5">GEKU</text>
<text x="97.6" y="117.4">JENA</text>
<text x="145.9" y="114.8">JYSE</text>
<text x="331.3" y="114.8">FORU</text>
<text x="285.6" y="124.9">HYFE</text>
<text x="448.2" y="124.9">BOTU</text>
<text x="499" y="122.4">AZYP</text>
<text x="97.6" y="137.6">JAXO</text>
<text x="145.9" y="135.1">HEVE</text>
<text x="331.3" y="135.1">GEFU</text>
<text x="499" y="142.7">AWOS</text>
<text x="285.6" y="145.3">JYTY</text>
<text x="448.2" y="145.3">AVAF</text>
<text x="145.9" y="155.4">HEWA</text>
<text x="331.3" y="155.4">KYVU</text>
<text x="97.6" y="158">JATY</text>
<text x="285.6" y="165.6">KYNA</text>
<text x="448.2" y="165.6">ARAX</text>
<text x="499" y="163">AFOX</text>
<text x="97.6" y="178.3">JAFY</text>
<text x="145.9" y="175.7">HOWU</text>
<text x="331.3" y="175.7">KUMO</text>
<text x="255.1" y="184.7">DEGA</text>
<text x="448.2" y="185.9">ADEK</text>
<text x="499" y="183.3">ATAX</text>
<text x="44.3" y="189.8">HAXE</text>
<text x="64.6" y="196.1">HAMY</text>
<text x="145.9" y="196">HONO</text>
<text x="255.1" y="202.5">KYPE</text>
<text x="285.6" y="198.6">JEMA</text>
<text x="499" y="203.7">AVEK</text>
<text x="331.3" y="208.7">KARY</text>
<text x="448.2" y="206.3">BANA</text>
<text x="44.3" y="213.9">HAFU</text>
<text x="72.2" y="215.2">KYGY</text>
<text x="97.6" y="221.5">JUSA</text>
<text x="285.6" y="219">HYKE</text>
<text x="499" y="224">AKUX</text>
<text x="331.3" y="229.1">GODE</text>
<text x="148.4" y="239.2">JYNE</text>
<text x="285.6" y="239.3">FEVA</text>
<text x="97.6" y="241.8">JUZY</text>
<text x="331.3" y="249.4">GOJE</text>
<text x="445.6" y="250.7">BUWA</text>
<text x="465.9" y="252">BEXU</text>
<text x="97.6" y="262.1">JOMA</text>
<text x="148.4" y="259.5">JACA</text>
<text x="285.6" y="259.6">EKOV</text>
<text x="331.3" y="269.7">FOZE</text>
<text x="399.9" y="267.2">COVU</text>
<text x="427.8" y="268.5">DAFO</text>
<text x="148.4" y="279.9">JOKU</text>
<text x="270.4" y="281.2">CURE</text>
<text x="448.2" y="285">CENA</text>
<text x="290.7" y="290.1">DUPY</text>
<text x="255.1" y="296.4">DAKO</text>
<text x="448.2" y="305.3">DYCA</text>
<text x="499" y="302.7">BOWO</text>
<text x="285.6" y="310.4">EMUS</text>
<text x="148.4" y="314.2">BUDA</text>
<text x="168.8" y="315.5">BALE</text>
<text x="255.1" y="314.2">DERU</text>
<text x="323.7" y="320.5">DOPA</text>
<text x="499" y="323">CUDA</text>
<text x="133.2" y="333.3">BAGE</text>
<text x="285.6" y="330.7">EVAK</text>
<text x="194.2" y="340.8">BYTU</text>
<text x="323.7" y="340.8">DEMU</text>
<text x="133.2" y="352.3">CAMY</text>
<text x="163.7" y="348.5">BOKO</text>
<text x="285.6" y="351">COPU</text>
<text x="323.7" y="361.1">DEXO</text>
</g>
<g font-size="2.8">
<text x="496.6" y="359.2">11</text>
<text x="501.8" y="359.2">of</text>
<text x="506.7" y="359.2">36</text>
<text x="484.3" y="363.2">B</text>
</g>
<g font-size="2.4">
<text x="210" y="50.2">CPU_RD</text>
<text x="249.1" y="49.2">1</text>
<text x="284.5" y="52.8">DAXA</text>
<text x="232.3" y="55.4">INVERTER</text>
<text x="249.1" y="54.3">2</text>
<text x="252.6" y="59.3">NAND_2</text>
<text x="425.9" y="57.9">CPU_RD</text>
<text x="74" y="65.5">FF12</text>
<text x="109.4" y="64.4">1</text>
<text x="227.3" y="60.4">NET03</text>
<text x="279.6" y="61.9">2</text>
<text x="447.2" y="61.9">1</text>
<text x="92.6" y="70.7">INVERTER</text>
<text x="109.4" y="69.5">2</text>
<text x="244.2" y="68.1">FF13</text>
<text x="279.6" y="67">1</text>
<text x="283.1" y="72">NOR_2</text>
<text x="311" y="70.7">INVERTER</text>
<text x="411.8" y="68.1">FF10</text>
<text x="447.2" y="67">2</text>
<text x="450.7" y="72">NOR_2</text>
<text x="478.6" y="70.7">INVERTER</text>
<text x="70.3" y="75.6">CPU_RD</text>
<text x="112.9" y="74.5">OR_2</text>
<text x="262.7" y="73.3">INVERTER</text>
<text x="407" y="75.6">APU_RESET</text>
<text x="430.4" y="73.3">INVERTER</text>
<text x="20.7" y="85.8">FF12</text>
<text x="35.7" y="84.7">1</text>
<text x="35.7" y="89.8">2</text>
<text x="382.4" y="85.8">APU_WR</text>
<text x="401.5" y="84.7">1</text>
<text x="401.5" y="89.8">2</text>
<text x="449.6" y="88.4">CLK</text>
<text x="460.7" y="88.4">Q</text>
<text x="16.6" y="90.9">APU_WR</text>
<text x="39.2" y="94.9">NAND_2</text>
<text x="67.2" y="93.6">INVERTER</text>
<text x="193.6" y="93.5">CH1_RESTART</text>
<text x="218.6" y="92.4">2</text>
<text x="386.4" y="90.9">FF10</text>
<text x="405" y="94.9">AND_2</text>
<text x="431.7" y="96">D0</text>
<text x="449.6" y="96">D</text>
<text x="449.6" y="93.5">RESET</text>
<text x="460.7" y="96">Q</text>
<text x="480.1" y="90.9">FF10_D0</text>
<text x="518.2" y="96">D0</text>
<text x="99.1" y="101">CLK</text>
<text x="110.2" y="101">Q</text>
<text x="127.1" y="101">FF12_D7</text>
<text x="202.5" y="98.5">COPE</text>
<text x="218.6" y="97.4">1</text>
<text x="255.1" y="101.2">INVERTER</text>
<text x="448.2" y="99.9">DTFF</text>
<text x="41.2" y="106.2">APU_RESET</text>
<text x="99.1" y="106.2">RESET</text>
<text x="222.1" y="102.4">NOR_2</text>
<text x="499" y="105">TRIBUFFER</text>
<text x="67.2" y="111.4">INVERTER</text>
<text x="76.1" y="108.7">D7</text>
<text x="97.6" y="112.6">DTFF</text>
<text x="99.1" y="108.7">D</text>
<text x="110.2" y="108.7">Q</text>
<text x="165.2" y="108.7">D7</text>
<text x="178.6" y="111.2">DYFA_1MHZ</text>
<text x="200.8" y="110.1">1</text>
<text x="258.6" y="108.7">ACC_D0</text>
<text x="287.1" y="113.7">CLK</text>
<text x="287.1" y="111.2">LOAD</text>
<text x="287.1" y="108.7">D</text>
<text x="293.9" y="113.7">COUT</text>
<text x="298.2" y="108.7">Q</text>
<text x="350.6" y="108.7">D0</text>
<text x="449.6" y="108.7">CLK</text>
<text x="449.6" y="113.7">RESET</text>
<text x="460.7" y="108.7">Q</text>
<text x="480.1" y="111.2">FF10_D2</text>
<text x="145.9" y="117.7">TRIBUFFER</text>
<text x="184.8" y="116.3">GEXU</text>
<text x="200.8" y="115.2">2</text>
<text x="232.3" y="119">INVERTER</text>
<text x="285.6" y="117.7">COUNT</text>
<text x="331.3" y="117.7">TRIBUFFER</text>
<text x="431.7" y="116.3">D2</text>
<text x="449.6" y="116.3">D</text>
<text x="460.7" y="116.3">Q</text>
<text x="518.2" y="116.3">D2</text>
<text x="99.1" y="121.4">CLK</text>
<text x="110.2" y="121.4">Q</text>
<text x="127.1" y="121.4">FF12_D6</text>
<text x="204.3" y="120.3">NOR_2</text>
<text x="448.2" y="120.3">DTFF</text>
<text x="499" y="125.3">TRIBUFFER</text>
<text x="76.1" y="129">D6</text>
<text x="99.1" y="129">D</text>
<text x="99.1" y="126.4">RESET</text>
<text x="110.2" y="129">Q</text>
<text x="165.2" y="129">D6</text>
<text x="258.6" y="129">ACC_D1</text>
<text x="287.1" y="131.6">LOAD</text>
<text x="287.1" y="129">D</text>
<text x="298.2" y="129">Q</text>
<text x="350.6" y="129">D1</text>
<text x="449.6" y="129">CLK</text>
<text x="460.7" y="129">Q</text>
<text x="480.1" y="131.6">FF10_D6</text>
<text x="97.6" y="133">DTFF</text>
<text x="287.1" y="134.1">CLK</text>
<text x="293.9" y="134.1">COUT</text>
<text x="431.7" y="136.6">D6</text>
<text x="449.6" y="136.6">D</text>
<text x="449.6" y="134.1">RESET</text>
<text x="460.7" y="136.6">Q</text>
<text x="518.2" y="136.6">D6</text>
<text x="99.1" y="141.7">CLK</text>
<text x="110.2" y="141.7">Q</text>
<text x="127.1" y="141.7">FF12_D5</text>
<text x="145.9" y="138">TRIBUFFER</text>
<text x="285.6" y="138">COUNT</text>
<text x="331.3" y="138">TRIBUFFER</text>
<text x="448.2" y="140.5">DTFF</text>
<text x="76.1" y="149.3">D5</text>
<text x="99.1" y="149.3">D</text>
<text x="99.1" y="146.8">RESET</text>
<text x="110.2" y="149.3">Q</text>
<text x="165.2" y="149.3">D5</text>
<text x="258.6" y="149.3">ACC_D2</text>
<text x="287.1" y="149.3">D</text>
<text x="298.2" y="149.3">Q</text>
<text x="350.6" y="149.3">D2</text>
<text x="449.6" y="149.3">CLK</text>
<text x="460.7" y="149.3">Q</text>
<text x="499" y="145.7">TRIBUFFER</text>
<text x="97.6" y="153.3">DTFF</text>
<text x="287.1" y="154.4">CLK</text>
<text x="287.1" y="151.9">LOAD</text>
<text x="293.9" y="154.4">COUT</text>
<text x="449.6" y="154.4">RESET</text>
<text x="480.1" y="151.9">FF10_D3</text>
<text x="145.9" y="158.4">TRIBUFFER</text>
<text x="285.6" y="158.4">COUNT</text>
<text x="331.3" y="158.4">TRIBUFFER</text>
<text x="431.7" y="157">D3</text>
<text x="448.2" y="160.9">DTFF</text>
<text x="449.6" y="157">D</text>
<text x="460.7" y="157">Q</text>
<text x="518.2" y="157">D3</text>
<text x="99.1" y="162">CLK</text>
<text x="99.1" y="167.1">RESET</text>
<text x="110.2" y="162">Q</text>
<text x="127.1" y="162">FF12_D4</text>
<text x="499" y="166">TRIBUFFER</text>
<text x="76.1" y="169.7">D4</text>
<text x="97.6" y="173.6">DTFF</text>
<text x="99.1" y="169.7">D</text>
<text x="110.2" y="169.7">Q</text>
<text x="165.2" y="169.7">D4</text>
<text x="258.6" y="169.7">ACC_D3</text>
<text x="287.1" y="172.2">LOAD</text>
<text x="287.1" y="169.7">D</text>
<text x="298.2" y="169.7">Q</text>
<text x="350.6" y="169.7">D3</text>
<text x="449.6" y="169.7">CLK</text>
<text x="460.7" y="169.7">Q</text>
<text x="480.1" y="172.2">FF10_D1</text>
<text x="145.9" y="178.7">TRIBUFFER</text>
<text x="285.6" y="178.7">COUNT</text>
<text x="287.1" y="174.7">CLK</text>
<text x="293.9" y="174.7">COUT</text>
<text x="331.3" y="178.7">TRIBUFFER</text>
<text x="431.7" y="177.3">D1</text>
<text x="449.6" y="177.3">D</text>
<text x="449.6" y="174.7">RESET</text>
<text x="460.7" y="177.3">Q</text>
<text x="518.2" y="177.3">D1</text>
<text x="99.1" y="182.4">CLK</text>
<text x="110.2" y="182.4">Q</text>
<text x="127.1" y="182.4">FF12_D3</text>
<text x="448.2" y="181.2">DTFF</text>
<text x="76.1" y="190">D3</text>
<text x="99.1" y="190">D</text>
<text x="99.1" y="187.4">RESET</text>
<text x="110.2" y="190">Q</text>
<text x="165.2" y="190">D3</text>
<text x="449.6" y="190">CLK</text>
<text x="460.7" y="190">Q</text>
<text x="499" y="186.3">TRIBUFFER</text>
<text x="25.7" y="195.1">FF12</text>
<text x="97.6" y="193.9">DTFF</text>
<text x="129.6" y="195.1">FF12_D3</text>
<text x="255.1" y="195.2">INVERTER</text>
<text x="258.6" y="197.6">ACC_D4</text>
<text x="431.7" y="197.6">D4</text>
<text x="449.6" y="197.6">D</text>
<text x="449.6" y="195.1">RESET</text>
<text x="460.7" y="197.6">Q</text>
<text x="480.1" y="192.5">FF10_D4</text>
<text x="518.2" y="197.6">D4</text>
<text x="44.3" y="200.3">INVERTER</text>
<text x="61.1" y="199">1</text>
<text x="145.9" y="199">TRIBUFFER</text>
<text x="287.1" y="202.7">D</text>
<text x="298.2" y="202.7">Q</text>
<text x="350.6" y="202.7">D4</text>
<text x="448.2" y="201.5">DTFF</text>
<text x="42.4" y="205.2">CPU_RD</text>
<text x="61.1" y="204.1">2</text>
<text x="64.6" y="209.2">OR_2</text>
<text x="287.1" y="207.8">CLK</text>
<text x="287.1" y="205.2">LOAD</text>
<text x="293.9" y="207.8">COUT</text>
<text x="499" y="206.6">TRIBUFFER</text>
<text x="255.1" y="213">INVERTER</text>
<text x="285.6" y="211.7">COUNT</text>
<text x="331.3" y="211.7">TRIBUFFER</text>
<text x="449.6" y="210.3">CLK</text>
<text x="449.6" y="215.4">RESET</text>
<text x="460.7" y="210.3">Q</text>
<text x="480.1" y="212.8">FF10_D5</text>
<text x="21.7" y="217.9">APU_WR</text>
<text x="40.8" y="216.8">1</text>
<text x="40.8" y="221.9">2</text>
<text x="431.7" y="217.9">D5</text>
<text x="448.2" y="221.9">DTFF</text>
<text x="449.6" y="217.9">D</text>
<text x="460.7" y="217.9">Q</text>
<text x="518.2" y="217.9">D5</text>
<text x="25.7" y="223">FF12</text>
<text x="44.3" y="226.9">AND_2</text>
<text x="72.2" y="225.7">INVERTER</text>
<text x="99.1" y="225.5">CLK</text>
<text x="110.2" y="225.5">Q</text>
<text x="127.1" y="225.5">FF12_D0</text>
<text x="258.6" y="223">ACC_D5</text>
<text x="287.1" y="225.5">LOAD</text>
<text x="287.1" y="223">D</text>
<text x="298.2" y="223">Q</text>
<text x="350.6" y="223">D5</text>
<text x="499" y="226.9">TRIBUFFER</text>
<text x="76.1" y="233.2">D0</text>
<text x="99.1" y="233.2">D</text>
<text x="99.1" y="230.6">RESET</text>
<text x="110.2" y="233.2">Q</text>
<text x="167.7" y="233.2">D0</text>
<text x="285.6" y="232">COUNT</text>
<text x="287.1" y="228.1">CLK</text>
<text x="293.9" y="228.1">COUT</text>
<text x="331.3" y="232">TRIBUFFER</text>
<text x="97.6" y="237.1">DTFF</text>
<text x="129.6" y="238.2">FF12_D0</text>
<text x="99.1" y="245.9">CLK</text>
<text x="110.2" y="245.9">Q</text>
<text x="127.1" y="245.9">FF12_D1</text>
<text x="148.4" y="242.2">TRIBUFFER</text>
<text x="258.6" y="243.3">ACC_D6</text>
<text x="287.1" y="245.9">LOAD</text>
<text x="287.1" y="243.3">D</text>
<text x="298.2" y="243.3">Q</text>
<text x="350.6" y="243.3">D6</text>
<text x="99.1" y="250.9">RESET</text>
<text x="287.1" y="248.4">CLK</text>
<text x="293.9" y="248.4">COUT</text>
<text x="76.1" y="253.5">D1</text>
<text x="97.6" y="257.4">DTFF</text>
<text x="99.1" y="253.5">D</text>
<text x="110.2" y="253.5">Q</text>
<text x="167.7" y="253.5">D1</text>
<text x="285.6" y="252.3">COUNT</text>
<text x="331.3" y="252.3">TRIBUFFER</text>
<text x="423.4" y="256">CPU_RD</text>
<text x="462.5" y="254.9">1</text>
<text x="129.6" y="258.6">FF12_D1</text>
<text x="148.4" y="262.5">TRIBUFFER</text>
<text x="258.6" y="263.6">ACC_D7</text>
<text x="287.1" y="263.6">D</text>
<text x="298.2" y="263.6">Q</text>
<text x="350.6" y="263.6">D7</text>
<text x="445.6" y="261.2">INVERTER</text>
<text x="462.5" y="260">2</text>
<text x="99.1" y="266.2">CLK</text>
<text x="110.2" y="266.2">Q</text>
<text x="127.1" y="266.2">FF12_D2</text>
<text x="287.1" y="268.7">CLK</text>
<text x="287.1" y="266.2">LOAD</text>
<text x="293.9" y="268.7">COUT</text>
<text x="445" y="266.2">FF11</text>
<text x="465.9" y="265">NOR_2</text>
<text x="76.1" y="273.8">D2</text>
<text x="99.1" y="273.8">D</text>
<text x="99.1" y="271.3">RESET</text>
<text x="110.2" y="273.8">Q</text>
<text x="167.7" y="273.8">D2</text>
<text x="285.6" y="272.7">COUNT</text>
<text x="331.3" y="272.7">TRIBUFFER</text>
<text x="376" y="271.3">CPU_WR?</text>
<text x="396.4" y="270.2">1</text>
<text x="396.4" y="275.2">2</text>
<text x="97.6" y="277.7">DTFF</text>
<text x="129.6" y="278.9">FF12_D2</text>
<text x="381.5" y="276.3">FF11</text>
<text x="399.9" y="280.3">AND_2</text>
<text x="427.8" y="279">INVERTER</text>
<text x="148.4" y="282.8">TRIBUFFER</text>
<text x="251.8" y="286.5">FF14</text>
<text x="270.4" y="291.7">INVERTER</text>
<text x="287.2" y="293">1</text>
<text x="449.6" y="289">CLK</text>
<text x="460.7" y="289">Q</text>
<text x="480.1" y="289">FF11_D6</text>
<text x="271.4" y="299.2">DAXA</text>
<text x="287.2" y="298.1">2</text>
<text x="403.3" y="294.1">APU_RESET6</text>
<text x="429.2" y="296.7">D6</text>
<text x="449.6" y="296.7">D</text>
<text x="449.6" y="294.1">RESET</text>
<text x="460.7" y="296.7">Q</text>
<text x="518.2" y="296.7">D6</text>
<text x="290.7" y="303.1">OR_2</text>
<text x="448.2" y="300.6">DTFF</text>
<text x="480.1" y="301.7">FF11_D6</text>
<text x="499" y="305.7">TRIBUFFER</text>
<text x="255.1" y="307">INVERTER</text>
<text x="258.6" y="309.4">ACC_D8</text>
<text x="449.6" y="309.4">CLK</text>
<text x="460.7" y="309.4">Q</text>
<text x="480.1" y="309.4">FF11_D7</text>
<text x="287.1" y="317">LOAD</text>
<text x="287.1" y="314.4">D</text>
<text x="298.2" y="314.4">Q</text>
<text x="343" y="314.4">D0</text>
<text x="429.2" y="317">D7</text>
<text x="449.6" y="317">D</text>
<text x="449.6" y="314.4">RESET</text>
<text x="460.7" y="317">Q</text>
<text x="518.2" y="317">D7</text>
<text x="126.2" y="319.5">CPU_RD</text>
<text x="165.3" y="323.5">1</text>
<text x="165.3" y="318.4">2</text>
<text x="285.6" y="323.5">COUNT</text>
<text x="287.1" y="319.5">CLK</text>
<text x="293.9" y="319.5">COUT</text>
<text x="323.7" y="323.5">TRIBUFFER</text>
<text x="448.2" y="320.9">DTFF</text>
<text x="480.1" y="322.1">FF11_D7</text>
<text x="147.7" y="329.7">FF14</text>
<text x="148.4" y="324.7">INVERTER</text>
<text x="168.8" y="328.5">NAND_2</text>
<text x="255.1" y="324.7">INVERTER</text>
<text x="499" y="326">TRIBUFFER</text>
<text x="213.4" y="334.8">D6</text>
<text x="258.6" y="334.8">ACC_D9</text>
<text x="287.1" y="334.8">D</text>
<text x="298.2" y="334.8">Q</text>
<text x="343" y="334.8">D1</text>
<text x="114" y="337.3">ANUJ</text>
<text x="129.7" y="336.2">1</text>
<text x="129.7" y="341.3">2</text>
<text x="287.1" y="339.8">CLK</text>
<text x="287.1" y="337.3">LOAD</text>
<text x="293.9" y="339.8">COUT</text>
<text x="114.6" y="342.4">FF14</text>
<text x="133.2" y="346.3">NAND_2</text>
<text x="194.2" y="343.8">TRIBUFFER</text>
<text x="285.6" y="343.8">COUNT</text>
<text x="323.7" y="343.8">TRIBUFFER</text>
<text x="430.6" y="347.3">FILE NAME:</text>
<text x="497.4" y="346.7">DATE:</text>
<text x="165.2" y="352.5">CLK</text>
<text x="176.3" y="352.5">Q</text>
<text x="195.6" y="352.5">FF14_D6</text>
<text x="430.6" y="352.7">DESIGN TITLE:</text>
<text x="107.2" y="357.6">APU_RESET</text>
<text x="165.2" y="357.6">RESET</text>
<text x="257.5" y="355.1">ACC_D10</text>
<text x="287.1" y="357.6">LOAD</text>
<text x="287.1" y="355.1">D</text>
<text x="298.2" y="355.1">Q</text>
<text x="343" y="355.1">D2</text>
<text x="497.6" y="356.1">PAGE:</text>
<text x="133.2" y="362.8">INVERTER</text>
<text x="144.7" y="360.2">D6</text>
<text x="163.7" y="364.1">DTFF</text>
<text x="165.2" y="360.2">D</text>
<text x="176.3" y="360.2">Q</text>
<text x="195.6" y="360.2">FF14_D6</text>
<text x="285.6" y="364.1">COUNT</text>
<text x="287.1" y="360.2">CLK</text>
<text x="293.9" y="360.2">COUT</text>
<text x="323.7" y="364.1">TRIBUFFER</text>
<text x="430.6" y="363">BY:</text>
<text x="436.2" y="363">Sean Gonsalves</text>
<text x="476.4" y="363.1">REV:</text>
<text x="317.6" y="370.3">COPU</text>
</g>
</svg>
